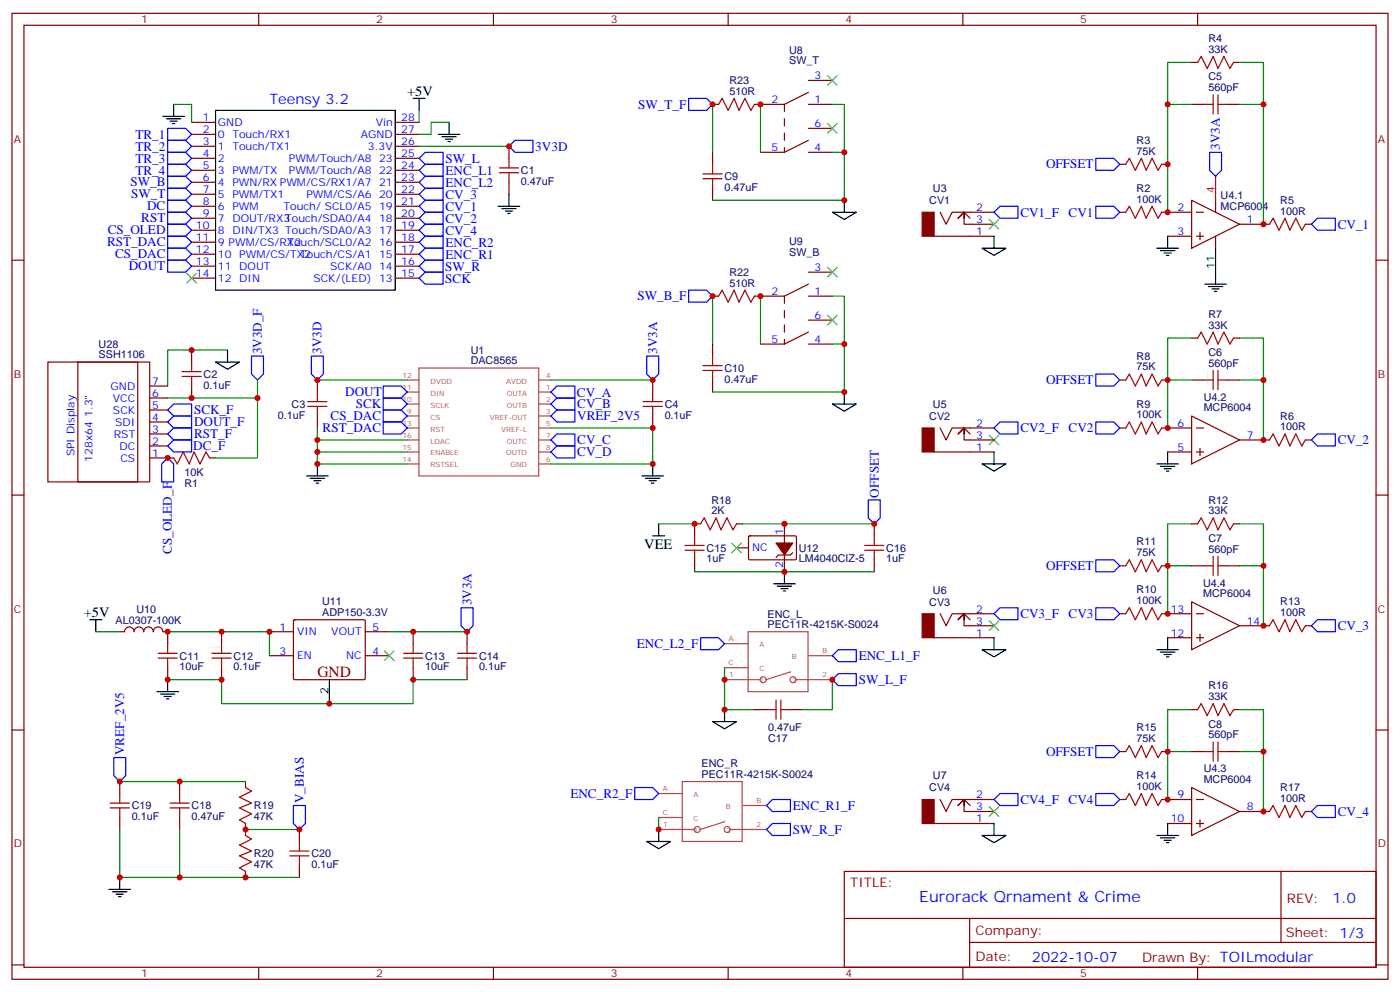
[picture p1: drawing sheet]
<svg xmlns="http://www.w3.org/2000/svg" width="412mm" height="292mm" viewBox="0 0 412 292" stroke-linecap="round" stroke-linejoin="round" font-family="sans-serif">
<g fill="none" stroke="#870000" stroke-width=".35">
<path d="M3.5 3.9h405.4v284.4h-405.4zM7.1 7.4h398.2v277.3h-398.2zM76.2 3.9v3.5M145.3 3.9v3.5M214.5 3.9v3.5M283.6 3.9v3.5M351 18.4h1.8M352.8 3.9v3.5M363.4 18.4h1.7M56.4 36h7.1M56.4 39.5h7.1M116.4 36h7.1"/>
<path d="M116.4 39.5h7.1M209.9 30.7h1.8M238.1 27.2l-7 3.5h-8.9M238.1 30.7h7.1M238.1 23.7h7.1M238.1 37.8h7.1M351 30.7h3.5M361.6 30.7h3.5M56.4 43.1h7.1M56.4 46.6h7.1M56.4 50.1h7.1M56.4 53.7h7.1"/>
<path d="M56.4 57.2h7.1M116.4 43.1h7.1M116.4 46.6h7.1M116.4 50.1h7.1M116.4 53.7h7.1M116.4 57.2h7.1M149.9 43.1v3.5M149.9 53.7v3.5M209.9 44.8v3.6M209.9 55.4v3.5M238.1 41.3l-7 3.5h-7.1M238.1 44.8h7.1"/>
<path d="M329.8 48.4h1.8M342.2 48.4h1.8M351 58.9l14.1 7.1-14.1 7.1zM358.1 58.9v3.6M3.5 76.6h3.6M56.4 60.7h7.1M56.4 64.2h7.1M56.4 67.8h7.1M56.4 71.3h7.1M56.4 74.8h7.1M56.4 78.4h7.1M116.4 60.7h7.1"/>
<path d="M116.4 64.2h7.1M116.4 67.8h7.1M116.4 71.3h7.1M116.4 74.8h7.1M116.4 78.4h7.1M275.2 69.5h17.6M276.9 62.5l1.8 3.5 1.8-3.5h12.3M285.8 64.2l-1.8-1.7-1.8 1.7 1.8-1.7v3.5h8.8M329.8 62.5h1.8M342.2 62.5h8.8M344 69.5h7M352.4 69.5h2.1"/>
<path d="M352.4 62.5h2.1M353.5 68.5v2.1M358.1 69.5v3.6M365.1 66h8.8M384.5 66h1.8M405.3 76.6h3.6M56.4 81.9h7.1M116.4 81.9h7.1M209.9 87.2h1.8M238.1 83.6l-7 3.6h-8.9M238.1 87.2h7.1M238.1 80.1h7.1"/>
<path d="M238.1 94.2h7.1M238.1 97.8l-7 3.5h-7.1M351 99.5h1.8M363.4 99.5h1.7M14.1 106.6h30v35.3h-30zM22.9 106.6h17.7v35.3h-17.7zM44.1 117.2h5.3M44.1 113.6h5.3M56.4 103v3.6M56.4 113.6v3.6M93.5 111.9v3.5M192.3 111.9v3.5"/>
<path d="M209.9 101.3v3.5M209.9 111.9v3.5M238.1 101.3h7.1M329.8 111.9h1.8M342.2 111.9h1.8M351 111.9h3.5M361.6 111.9h3.5M44.1 134.8h7.1M44.1 131.3h5.3M44.1 127.7h5.3M44.1 124.2h5.3M44.1 120.7h5.3"/>
<path d="M61.7 134.8h1.8M93.5 122.4v3.6M192.3 122.4v3.6M275.2 133h17.6M276.9 126l1.8 3.5 1.8-3.5h12.3M285.8 127.7l-1.8-1.7-1.8 1.7 1.8-1.7v3.5h8.8M329.8 126h1.8M342.2 126h8.8M344 133h7M351 122.4l14.1 7.1-14.1 7.1zM352.4 126h2.1M352.4 133h2.1"/>
<path d="M353.5 132v2.1M365.1 129.5h8.8M384.5 129.5h1.8M3.5 145.7h3.6M206.4 154.2h-1.8v3.5M217 154.2h1.7M220.5 157.9l.3-.2 13.6 .1 .2 .3-.1 6.5-.3 .2-13.5-.1-.2-.3zM231.1 154.2v14.1M257.5 154.2v3.5M351 154.2h1.8M363.4 154.2h1.7M405.3 145.7h3.6"/>
<path d="M204.6 164.8v3.5M217 161.3h3.5M233.5 162.7l-.7 .7h-3.5l-.7 .7M257.5 164.8v3.5M329.8 166.5h1.8M342.2 166.5h1.8M351 177.1l14.1 7.1-14.1 7zM351 166.5h3.5M361.6 166.5h3.5M35.3 185.9h1.4a1.41 1.41 0 0 1 1.4-1.4 1.41 1.41 0 0 1 1.4 1.5 1.41 1.41 0 0 1 1.4-1.5 1.41 1.41 0 0 1 1.4 1.5 1.41 1.41 0 0 1 1.4-1.5 1.41 1.41 0 0 1 1.5 1.5 1.41 1.41 0 0 1 1.4-1.5 1.41 1.41 0 0 1 1.4 1.5l1.4-.1v3.6M49.4 196.5v3.6M65.3 185.9v3.6"/>
<path d="M65.3 196.5v3.6M79.4 185.9h7M79.4 193h7M86.5 182.6l.3-.2 20.6 .1 .2 .3-.1 17.1-.3 .2-20.6-.1-.2-.3zM107.6 185.9h7.1M107.6 193h7.1M121.7 185.9v3.6M121.7 196.5v3.6M137.6 185.9v3.6M137.6 196.5v3.6M275.2 187.7h17.6M276.9 180.7l1.8 3.5 1.8-3.5h12.3"/>
<path d="M285.8 182.4l-1.8-1.7-1.8 1.7 1.8-1.7v3.5h8.8M329.8 180.7h1.8M342.2 180.7h8.8M344 187.7h7M352.4 180.7h2.1M352.4 187.7h2.1M353.5 186.7v2.1M365.1 184.2h8.8M384.5 184.2h1.8M3.5 214.9h3.6M222.2 208.9h3.6M232.8 208.9h3.6"/>
<path d="M351 208.9h1.8M363.4 208.9h1.7M405.3 214.9h3.6M35.3 230v3.6M52.9 230v3.6M72.3 230v1.8M276.9 235.3l1.8 3.6 1.8-3.6h12.3M285.8 237.1l-1.8-1.8-1.8 1.8 1.8-1.8v3.6h8.8M329.8 235.3h1.8M329.8 221.2h1.8M342.2 235.3h8.8M342.2 221.2h1.8"/>
<path d="M351 231.8l14.1 7.1-14.1 7zM351 221.2h3.5M352.4 235.3h2.1M361.6 221.2h3.5M365.1 238.9h8.8M384.5 238.9h1.8M35.3 240.6v3.6M52.9 240.6v3.6M72.3 242.4v3.5M72.3 256.5v1.8M88.2 244.2v3.5M88.2 254.7v3.6"/>
<path d="M248.7 256.5h156.6v28.2h-156.6zM275.2 242.4h17.6M344 242.4h7M352.4 242.4h2.1M353.5 241.3v2.2M377.3 256.5v20.9M248.7 270.4h156.5M285.6 277.4h119.6M285.6 270.4v14.1M3.5 284h3.6M76.2 284.7v3.6M145.3 284.7v3.6"/>
<path d="M214.5 284.7v3.6M283.6 284.7v3.6M352.8 284.7v3.6M405.3 284h3.6"/>
</g>
<g fill="none" stroke="#000" stroke-width=".35">
<path d="M48 34.3h6.3M49 35h4.3M50.1 35.7h2.1M50.8 36.4h.7M51.2 30.7v3.6M63.5 32.5h52.9v52.9h-52.9zM121.7 29h3.5M123.5 29v3.5M129.1 39.5h6.4M132.3 36v3.5M130.2 40.3h4.2M131.2 41h2.1"/>
<path d="M131.9 41.7h.7M149.9 57.2v3.5M248.7 58.9v3.6M146.8 60.7h6.3M147.8 61.4h4.2M148.9 62.1h2.1M149.6 62.8h.7M245.2 62.5h7l-3.5 2.1zM284 62.5v1.7M289.3 73.1h7l-3.5 2.1zM292.8 69.5v3.6M340.8 73.1h6.3"/>
<path d="M341.8 73.8h4.3M342.9 74.5h2.1M343.6 75.2h.7M344 69.5v3.6M358.1 73.1v10.5M354.9 83.6h6.3M356 84.3h4.2M357 85.1h2.1M357.7 85.8h.7M63.5 106.6h7.1l-3.6 2.1zM67 103v3.6M245.2 118.9h7l-3.5 2.1z"/>
<path d="M248.7 115.4v3.5M93.5 136.6v3.5M192.3 136.6v3.5M284 126v1.7M289.3 136.6h7l-3.5 2.1zM292.8 133v3.6M340.8 136.6h6.3M341.8 137.3h4.3M342.9 138h2.1M343.6 138.7h.7M344 133v3.6M90.3 140.1h6.4"/>
<path d="M91.4 140.8h4.2M92.4 141.5h2.1M93.1 142.2h.7M189.1 140.1h6.3M190.1 140.8h4.3M191.2 141.5h2.1M191.9 142.2h.7M192.3 157.7h3.5M194 154.2v3.5M227.9 171.8h6.3M229 172.5h4.2M230 173.2h2.1"/>
<path d="M230.7 174h.7M231.1 168.3v3.5M26.5 182.4h3.5M28.2 182.4v3.5M284 180.7v1.7M289.3 191.2h7l-3.5 2.2zM292.8 187.7v3.5M340.8 191.2h6.3M341.8 191.9h4.3M342.9 192.7h2.1M343.6 193.4h.7M344 187.7v3.5"/>
<path d="M46.2 203.6h6.4M47.3 204.3h4.2M48.3 205h2.1M49 205.7h.7M49.4 200.1v3.5M97 200.1v7M209.9 212.4h7.1l-3.6 2.1zM213.4 208.9v3.5M284 235.3v1.8M35.3 258.3v3.5M190.5 247.7h7.1l-3.6 2.1zM194 244.2v3.5"/>
<path d="M289.3 245.9h7l-3.5 2.1zM292.8 242.4v3.5M340.8 245.9h6.3M341.8 246.6h4.3M342.9 247.3h2.1M343.6 248h.7M344 242.4v3.5M32.1 261.8h6.4M33.2 262.5h4.2M34.2 263.2h2.1M34.9 263.9h.7"/>
</g>
<g fill="none" stroke="#00f" stroke-width=".35">
<path d="M49.4 37.8h5.3l1.7 1.7-1.7 1.8h-5.3zM202.8 29h5.3l1.8 1.7-1.8 1.8h-5.3zM49.4 41.3h5.3l1.7 1.8-1.7 1.7h-5.3zM49.4 44.8h5.3l1.7 1.8-1.7 1.8h-5.3zM49.4 48.4h5.3l1.7 1.7-1.7 1.8h-5.3zM49.4 51.9h5.3l1.7 1.8-1.7 1.7h-5.3zM49.4 55.4h5.3l1.7 1.8-1.7 1.7h-5.3zM49.4 58.9h5.3l1.7 1.8-1.7 1.8h-5.3zM123.5 46.6l1.7-1.8h5.3v3.6h-5.3zM123.5 50.1l1.7-1.7h5.3v3.5h-5.3zM123.5 53.7l1.7-1.8h5.3v3.5h-5.3zM123.5 57.2l1.7-1.8h5.3v3.5h-5.3z"/>
<path d="M151.7 41.3h5.3v3.5h-5.3l-1.8-1.7zM322.8 46.6h5.3l1.7 1.8-1.7 1.7h-5.3zM356.3 44.8h3.5v5.3l-1.7 1.8-1.8-1.8zM49.4 62.5h5.3l1.7 1.7-1.7 1.8h-5.3zM49.4 66h5.3l1.7 1.8-1.7 1.7h-5.3zM49.4 69.5h5.3l1.7 1.8-1.7 1.8h-5.3zM49.4 73.1h5.3l1.7 1.7-1.7 1.8h-5.3zM49.4 76.6h5.3l1.7 1.8-1.7 1.7h-5.3zM123.5 60.7l1.7-1.8h5.3v3.6h-5.3zM123.5 64.2l1.7-1.7h5.3v3.5h-5.3zM123.5 67.8l1.7-1.8h5.3v3.5h-5.3zM123.5 74.8l1.7-1.7h5.3v3.5h-5.3z"/>
<path d="M123.5 71.3l1.7-1.8h5.3v3.6h-5.3zM123.5 78.4l1.7-1.8h5.3v3.5h-5.3zM294.6 60.7h5.3v3.5h-5.3l-1.8-1.7zM322.8 60.7h5.3l1.7 1.8-1.7 1.7h-5.3zM386.3 66l1.8-1.8h5.2v3.6h-5.2zM123.5 81.9l1.7-1.8h5.3v3.5h-5.3zM202.8 85.4h5.3l1.8 1.8-1.8 1.7h-5.3zM74.1 104.8h3.5v5.3l-1.8 1.8-1.7-1.8zM91.7 104.8h3.5v5.3l-1.7 1.8-1.8-1.8zM112.9 113.6h5.3l1.7 1.8-1.7 1.8h-5.3zM112.9 117.2h5.3l1.7 1.7-1.7 1.8h-5.3zM162.3 115.4l1.7-1.8h5.3v3.6h-5.3z"/>
<path d="M162.3 118.9l1.7-1.7h5.3v3.5h-5.3zM190.5 104.8h3.5v5.3l-1.7 1.8-1.8-1.8zM322.8 110.1h5.3l1.7 1.8-1.7 1.7h-5.3zM49.4 120.7l1.8-1.8h5.2v3.5h-5.2zM49.4 124.2l1.8-1.8h5.2v3.6h-5.2zM49.4 134.8l1.8 1.8v5.3h-3.6v-5.3zM51.2 129.5h5.2v3.5h-5.2l-1.8-1.7zM51.2 126h5.2v3.5h-5.2l-1.8-1.8zM112.9 120.7h5.3l1.7 1.7-1.7 1.8h-5.3zM112.9 124.2h5.3l1.7 1.8-1.7 1.7h-5.3zM162.3 122.4l1.7-1.7h5.3v3.5h-5.3zM162.3 129.5l1.7-1.8h5.3v3.6h-5.3z"/>
<path d="M162.3 133l1.7-1.7h5.3v3.5h-5.3zM292.8 126l1.8-1.8h5.3v3.5h-5.3zM322.8 124.2h5.3l1.7 1.8-1.7 1.7h-5.3zM386.3 129.5l1.8-1.8h5.2v3.6h-5.2zM255.8 147.1h3.5v5.3l-1.8 1.8-1.7-1.8zM135.8 178.9h3.5v5.3l-1.7 1.7-1.8-1.7zM322.8 164.8h5.3l1.7 1.7-1.7 1.8h-5.3zM322.8 178.9h5.3l1.7 1.8-1.7 1.7h-5.3zM206.4 187.7h5.3l1.7 1.8-1.7 1.7h-5.3zM245.2 193l1.7-1.8h5.3v3.6h-5.3zM292.8 180.7l1.8-1.8h5.3v3.5h-5.3zM386.3 184.2l1.8-1.8h5.2v3.5h-5.2z"/>
<path d="M245.2 200.1l1.7-1.8h5.3v3.5h-5.3zM322.8 219.5h5.3l1.7 1.7-1.7 1.8h-5.3zM33.5 223h3.5v5.3l-1.7 1.7-1.8-1.7zM86.4 237.1h3.6v5.3l-1.8 1.8-1.8-1.8zM187 231.8h5.3l1.7 1.8-1.7 1.7h-5.3zM225.8 237.1l1.7-1.8h5.3v3.6h-5.3zM292.8 235.3l1.8-1.7h5.3v3.5h-5.3zM322.8 233.6h5.3l1.7 1.7-1.7 1.8h-5.3zM386.3 238.9l1.8-1.8h5.2v3.5h-5.2zM225.8 244.2l1.7-1.8h5.3v3.5h-5.3z"/>
</g>
<g fill="none" stroke="#a10000" stroke-width=".35">
<path d="M352.8 18.4l1-1.8 1.8 3.5 1.8-3.5 1.4 3.5 1.7-3.5 1.8 3.5 1.1-1.7M211.7 30.7l1-1.7 1.8 3.5 1.8-3.5 1.4 3.5 1.7-3.5 1.8 3.5 1-1.8M354.5 30.7h2.9M357.4 27.9v5.6M358.8 30.7h2.8M358.8 27.9v5.6M147.1 49.4h5.7M147.1 50.8h5.7M149.9 46.6v2.8M149.9 50.8v2.9M207.1 51.2h5.6M207.1 52.6h5.6"/>
<path d="M209.9 48.4v2.8M209.9 52.6v2.8M331.6 48.4l1.1-1.8 1.7 3.5 1.8-3.5 1.4 3.5 1.8-3.5 1.7 3.5 1.1-1.7M331.6 62.5l1.1-1.8 1.7 3.5 1.8-3.5 1.4 3.5 1.8-3.5 1.7 3.5 1.1-1.7M373.9 66l1.1-1.8 1.8 3.6 1.7-3.6 1.4 3.6 1.8-3.6 1.8 3.6 1-1.8M211.7 87.2l1-1.8 1.8 3.5 1.8-3.5 1.4 3.5 1.7-3.5 1.8 3.5 1-1.7M352.8 99.5l1-1.7 1.8 3.5 1.8-3.5 1.4 3.5 1.7-3.5 1.8 3.5 1.1-1.8M53.6 110.8h5.7M53.6 109.4h5.7M56.4 106.6v2.8M56.4 110.8v2.8M90.7 119.6h5.6"/>
<path d="M90.7 118.2h5.6M93.5 115.4v2.8M93.5 119.6v2.8M189.4 119.6h5.7M189.4 118.2h5.7M192.3 115.4v2.8M192.3 119.6v2.8M207.1 107.6h5.6M207.1 109h5.6M209.9 104.8v2.8M209.9 109v2.9M331.6 111.9l1.1-1.8 1.7 3.5 1.8-3.5 1.4 3.5 1.8-3.5 1.7 3.5 1.1-1.7"/>
<path d="M354.5 111.9h2.9M357.4 109v5.7M358.8 109v5.7M358.8 111.9h2.8M51.2 134.8l1 1.8 1.8-3.6 1.7 3.6 1.4-3.6 1.8 3.6 1.8-3.6 1 1.8M331.6 126l1.1-1.8 1.7 3.5 1.8-3.5 1.4 3.5 1.8-3.5 1.7 3.5 1.1-1.7M373.9 129.5l1.1-1.8 1.8 3.6 1.7-3.6 1.4 3.6 1.8-3.6 1.8 3.6 1-1.8M204.6 157.7v2.8M206.4 154.2l1-1.8 1.8 3.6 1.8-3.6 1.4 3.6 1.7-3.6 1.8 3.6 1.1-1.8M257.5 157.7v2.8M352.8 154.2l1-1.8 1.8 3.6 1.8-3.6 1.4 3.6 1.7-3.6 1.8 3.6 1.1-1.8M201.8 160.5h5.6"/>
<path d="M201.8 162h5.6M204.6 162v2.8M254.7 160.5h5.6M254.7 162h5.6M257.5 162v2.8M331.6 166.5l1.1-1.7 1.7 3.5 1.8-3.5 1.4 3.5 1.8-3.5 1.7 3.5 1.1-1.8M354.5 166.5h2.9M357.4 163.7v5.7M358.8 163.7v5.7M358.8 166.5h2.8M46.6 192.3h5.6M46.6 193.7h5.6"/>
<path d="M49.4 189.5v2.8M49.4 193.7v2.8M62.4 192.3h5.7M62.4 193.7h5.7M65.3 189.5v2.8M65.3 193.7v2.8M118.9 192.3h5.6M118.9 193.7h5.6M121.7 189.5v2.8M121.7 193.7v2.8M134.8 192.3h5.6M134.8 193.7h5.6"/>
<path d="M137.6 189.5v2.8M137.6 193.7v2.8M331.6 180.7l1.1-1.8 1.7 3.5 1.8-3.5 1.4 3.5 1.8-3.5 1.7 3.5 1.1-1.7M373.9 184.2l1.1-1.8 1.8 3.5 1.7-3.5 1.4 3.5 1.8-3.5 1.8 3.5 1-1.7M225.8 208.9h2.8M228.6 206.1v5.6M230 206.1v5.6M230 208.9h2.8M352.8 208.9l1-1.8 1.8 3.5 1.8-3.5 1.4 3.5 1.7-3.5 1.8 3.5 1.1-1.7M357.4 218.4v5.6M358.8 218.4v5.6M32.5 236.4h5.6"/>
<path d="M32.5 237.8h5.6M35.3 233.6v2.8M35.3 237.8v2.8M50.1 236.4h5.6M50.1 237.8h5.6M52.9 233.6v2.8M52.9 237.8v2.8M72.3 231.8l1.8 1.1-3.5 1.7 3.5 1.8-3.5 1.4 3.5 1.8-3.5 1.7 1.7 1.1M331.6 235.3l1.1-1.7 1.7 3.5 1.8-3.5 1.4 3.5 1.8-3.5 1.7 3.5 1.1-1.8M331.6 221.2l1.1-1.7 1.7 3.5 1.8-3.5 1.4 3.5 1.8-3.5 1.7 3.5 1.1-1.8M354.5 221.2h2.9M358.8 221.2h2.8"/>
<path d="M373.9 238.9l1.1-1.8 1.8 3.5 1.7-3.5 1.4 3.5 1.8-3.5 1.8 3.5 1-1.7M72.3 245.9l1.8 1.1-3.5 1.7 3.5 1.8-3.5 1.4 3.5 1.8-3.5 1.7 1.7 1.1M85.4 251.9h5.6M85.4 250.5h5.6M88.2 247.7v2.8M88.2 251.9v2.8"/>
</g>
<g fill="none" stroke="#008700" stroke-width=".35">
<path d="M351 18.4h-7v44.1M365.1 18.4h7.1v47.6M51.2 30.7h5.2v5.3M123.5 32.5v3.5M132.3 36h-5.3v3.5h-3.5M209.9 30.7v14.1M224 30.7v14.1M245.2 30.7h3.5v28.2h-38.8M344 30.7h7M365.1 30.7h7.1M123.5 43.1h26.4M245.2 44.8h3.5"/>
<path d="M209.9 87.2v14.1M224 87.2v14.1M245.2 87.2h3.5v28.2h-38.8M351 99.5h-7v26.5M365.1 99.5h7.1v30M49.4 117.2h26.4M67 103h-17.6v10.6M75.8 111.9v22.9h-12.3M93.5 111.9h26.4M162.3 111.9h30M245.2 101.3h3.5M344 111.9h7"/>
<path d="M365.1 111.9h7.1M93.5 126v10.6h26.4M93.5 133h26.4M93.5 129.5h26.4M162.3 126h30v10.6h-30M194 154.2h10.6M218.7 154.2h38.8M351 154.2h-7v26.5M365.1 154.2h7.1v30M204.6 168.3h52.9M344 166.5h7M365.1 166.5h7.1"/>
<path d="M28.2 185.9h7.1M49.4 185.9h30v7.1M114.7 185.9h22.9M213.4 196.5v12.4h8.8M49.4 200.1h15.9v7h56.4v-7h15.9M245.2 200.1v8.8h-8.8M351 208.9h-7v26.4M365.1 208.9h7.1v30M35.3 230h37M344 221.2h7M365.1 221.2h7.1M35.3 244.2v14.1h52.9"/>
<path d="M52.9 244.2v14.1M72.3 244.2h15.9M194 240.6v3.6"/>
</g>
<g fill="none" stroke="#a64a4a" stroke-width=".35">
<path d="M119.9 111.9h3.5M119.9 115.4h3.5M119.9 118.9h3.5M123.4 108.3h35.3v31.8h-35.3zM158.8 111.9h3.5M158.8 115.4h3.5M158.8 118.9h3.5M119.9 122.4h3.5M119.9 126h3.5M119.9 129.5h3.5M119.9 133h3.5M119.9 136.6h3.5"/>
<path d="M158.8 122.4h3.5M158.8 126h3.5M158.8 129.5h3.5M158.8 133h3.5M158.8 136.6h3.5M213.4 189.5h7M213.4 196.5h7M220.4 185.9h17.6v17.7h-17.6zM232.9 197.8l-7.2 2.3M238.2 193h7M213.4 200.1h10.5M234.5 200.1h3.5"/>
<path d="M238.2 200.1h7M194 233.6h7M201 230h17.6v17.7h-17.6zM218.8 237.1h7M194 244.2h10.5M194 240.6h7M213.5 241.9l-7.2 2.3a.88 .88 0 0 0-1.3-.9 .88 .88 0 0 0-.2 1.5 .88 .88 0 0 0 1.4-.3l.1-.3M218.6 244.2h-3.5a.88 .88 0 0 0-1.2-.9 .88 .88 0 0 0-.3 1.5 .88 .88 0 0 0 1.4-.3l.1-.3M218.8 244.2h7"/>
<circle cx="224.8" cy="200.1" r=".88"/>
<circle cx="233.6" cy="200.1" r=".88"/>
</g>
<g fill="#870000" stroke="#870000" stroke-width=".35">
<path d="M271.6 62.5h3.6v7h-3.6z"/>
<path d="M271.6 126h3.6v7h-3.6z"/>
<path d="M271.6 180.7h3.6v7h-3.6z"/>
<path d="M271.6 235.3h3.6v7.1h-3.6z"/>
<path d="M228.6 159.8h4.9l-2.4 3.6z"/>
</g>
<path d="M358.1 51.9v7" fill="none" stroke="#f00" stroke-width=".35"/>
<g fill="none" stroke="#3c3" stroke-width=".35">
<path d="M243.8 36.4l2.8 2.8M243.8 22.3l2.8 2.8M246.6 36.4l-2.8 2.8M246.6 22.3l-2.8 2.8M243.8 78.7l2.8 2.8M246.6 78.7l-2.8 2.8M291.4 64.6l2.8 2.8M294.2 64.6l-2.8 2.8M55 80.5l2.9 2.8M57.9 80.5l-2.9 2.8M243.8 92.8l2.8 2.8M246.6 92.8l-2.8 2.8"/>
<path d="M291.4 128.1l2.8 2.8M294.2 128.1l-2.8 2.8M215.5 159.8l2.9 2.9M218.4 159.8l-2.9 2.9M113.2 191.6l2.9 2.8M116.1 191.6l-2.9 2.8M291.4 182.8l2.8 2.8M294.2 182.8l-2.8 2.8M291.4 237.5l2.8 2.8M294.2 237.5l-2.8 2.8"/>
</g>
<path d="M231.1 30.7v14.1M231.1 87.2v14.1" fill="none" stroke="#870000" stroke-width=".35" stroke-dasharray="2.1 2.1"/>
<g fill="#c00">
<circle cx="149.9" cy="43.1" r=".88"/>
<circle cx="93.5" cy="133" r=".88"/>
<circle cx="93.5" cy="129.5" r=".88"/>
<circle cx="93.5" cy="136.6" r=".88"/>
<circle cx="192.3" cy="126" r=".88"/>
<circle cx="192.3" cy="136.6" r=".88"/>
<circle cx="344" cy="62.5" r=".88"/>
<circle cx="344" cy="30.7" r=".88"/>
<circle cx="372.2" cy="30.7" r=".88"/>
<circle cx="372.2" cy="66" r=".88"/>
<circle cx="372.2" cy="129.5" r=".88"/>
<circle cx="344" cy="126" r=".88"/>
<circle cx="344" cy="111.9" r=".88"/>
<circle cx="372.2" cy="111.9" r=".88"/>
<circle cx="344" cy="48.4" r=".88"/>
<circle cx="372.2" cy="166.5" r=".88"/>
<circle cx="344" cy="166.5" r=".88"/>
<circle cx="372.2" cy="221.2" r=".88"/>
<circle cx="344" cy="221.2" r=".88"/>
<circle cx="344" cy="180.7" r=".88"/>
<circle cx="372.2" cy="184.2" r=".88"/>
<circle cx="344" cy="235.3" r=".88"/>
<circle cx="372.2" cy="238.9" r=".88"/>
<circle cx="248.7" cy="44.8" r=".88"/>
<circle cx="248.7" cy="101.3" r=".88"/>
<circle cx="49.4" cy="185.9" r=".88"/>
<circle cx="65.3" cy="185.9" r=".88"/>
<circle cx="79.4" cy="185.9" r=".88"/>
<circle cx="137.6" cy="185.9" r=".88"/>
<circle cx="121.7" cy="185.9" r=".88"/>
<circle cx="121.7" cy="200.1" r=".88"/>
<circle cx="49.4" cy="200.1" r=".88"/>
<circle cx="65.3" cy="200.1" r=".88"/>
<circle cx="231.1" cy="154.2" r=".88"/>
<circle cx="204.6" cy="154.2" r=".88"/>
<circle cx="231.1" cy="168.3" r=".88"/>
<circle cx="257.5" cy="154.2" r=".88"/>
<circle cx="245.2" cy="200.1" r=".88"/>
<circle cx="72.3" cy="244.2" r=".88"/>
<circle cx="72.3" cy="258.3" r=".88"/>
<circle cx="52.9" cy="258.3" r=".88"/>
<circle cx="52.9" cy="230" r=".88"/>
<circle cx="35.3" cy="258.3" r=".88"/>
<circle cx="35.3" cy="230" r=".88"/>
<circle cx="97" cy="207.1" r=".88"/>
<circle cx="213.4" cy="200.1" r=".88"/>
<circle cx="49.4" cy="134.8" r=".88"/>
<circle cx="56.4" cy="103" r=".88"/>
<circle cx="56.4" cy="117.2" r=".88"/>
<circle cx="75.8" cy="117.2" r=".88"/>
<circle cx="93.5" cy="111.9" r=".88"/>
<circle cx="194" cy="244.2" r=".88"/>
<circle cx="213.4" cy="208.9" r=".88"/>
<circle cx="248.7" cy="115.4" r=".88"/>
<circle cx="248.7" cy="58.9" r=".88"/>
<circle cx="192.3" cy="111.9" r=".88"/>
<circle cx="88.2" cy="244.2" r=".88"/>
<circle cx="209.9" cy="87.2" r=".88"/>
<circle cx="224" cy="87.2" r=".88"/>
<circle cx="209.9" cy="30.7" r=".88"/>
<circle cx="224" cy="30.7" r=".88"/>
</g>
<text font-size="4.6" fill="#800" x="93.5" y="199.4">GND</text>
<text font-size="4.6" fill="#00f" x="270.8" y="265.5">Eurorack Qrnament &amp; Crime</text>
<g font-size="4.2">
<text x="119.9" y="28.3">+5V</text>
<text x="189.8" y="161.6">VEE</text>
<text x="24.7" y="181.7">+5V</text>
</g>
<g font-size="4.2" fill="#00f">
<text x="79.4" y="30.7">Teensy 3.2</text>
<text x="392.5" y="265.8">1.0</text>
<text x="304" y="283.1">2022-10-07</text>
</g>
<g font-size="3.9" fill="#00f">
<text x="188" y="32">SW_T_F</text>
<text x="39.9" y="40.8">TR_1</text>
<text x="39.9" y="44.3">TR_2</text>
<text x="39.9" y="47.9">TR_3</text>
<text x="131.2" y="47.9">SW_L</text>
<text x="157.7" y="44.3">3V3D</text>
<text x="359.3" y="44.1" transform="rotate(-90 359.3 44.1)">3V3A</text>
<text x="39.9" y="51.4">TR_4</text>
<text x="131.2" y="51.4">ENC_L1</text>
<text x="308.2" y="49.6">OFFSET</text>
<text x="38.4" y="54.9">SW_B</text>
<text x="38.6" y="58.4">SW_T</text>
<text x="131.2" y="55">ENC_L2</text>
<text x="131.2" y="58.5">CV_3</text>
<text x="41.6" y="65.5">RST</text>
<text x="43.3" y="61.9">DC</text>
<text x="131.2" y="62">CV_1</text>
<text x="131.2" y="65.5">CV_2</text>
<text x="300.6" y="63.8">CV1_F</text>
<text x="314.8" y="63.7">CV1</text>
<text x="31.7" y="69">CS_OLED</text>
<text x="131.2" y="69">CV_4</text>
<text x="394.1" y="67.3">CV_1</text>
<text x="31.5" y="72.5">RST_DAC</text>
<text x="33.9" y="76.1">CS_DAC</text>
<text x="131.2" y="76.1">ENC_R1</text>
<text x="131.2" y="72.6">ENC_R2</text>
<text x="37.9" y="79.6">DOUT</text>
<text x="131.1" y="79.7">SW_R</text>
<text x="131.2" y="83.2">SCK</text>
<text x="187.8" y="88.4">SW_B_F</text>
<text x="77.1" y="104.3" transform="rotate(-90 77.1 104.3)">3V3D_F</text>
<text x="94.7" y="104.1" transform="rotate(-90 94.7 104.1)">3V3D</text>
<text x="193.6" y="104.2" transform="rotate(-90 193.6 104.2)">3V3A</text>
<text x="308.2" y="113.1">OFFSET</text>
<text x="101.7" y="116.7">DOUT</text>
<text x="169.9" y="116.7">CV_A</text>
<text x="57.1" y="122">SCK_F</text>
<text x="57.1" y="125.5">DOUT_F</text>
<text x="97.4" y="123.7">CS_DAC</text>
<text x="104.8" y="120.2">SCK</text>
<text x="170" y="120.2">CV_B</text>
<text x="170" y="123.8">VREF_2V5</text>
<text x="57.1" y="129">RST_F</text>
<text x="95" y="127.2">RST_DAC</text>
<text x="170" y="130.8">CV_C</text>
<text x="300.6" y="127.3">CV2_F</text>
<text x="314.8" y="127.2">CV2</text>
<text x="394.1" y="130.8">CV_2</text>
<text x="56.9" y="132.5">DC_F</text>
<text x="170" y="134.4">CV_D</text>
<text x="258.9" y="146.5" transform="rotate(-90 258.9 146.5)">OFFSET</text>
<text x="50.6" y="163" transform="rotate(-90 50.6 163)">CS_OLED_F</text>
<text x="308.2" y="167.8">OFFSET</text>
<text x="138.8" y="178.2" transform="rotate(-90 138.8 178.2)">3V3A</text>
<text x="300.6" y="182">CV3_F</text>
<text x="314.8" y="181.9">CV3</text>
<text x="394.1" y="185.4">CV_3</text>
<text x="187.6" y="190.7">ENC_L2_F</text>
<text x="252.9" y="194.3">ENC_L1_F</text>
<text x="252.9" y="201.4">SW_L_F</text>
<text x="36.6" y="222.3" transform="rotate(-90 36.6 222.3)">VREF_2V5</text>
<text x="308.2" y="222.5">OFFSET</text>
<text x="89.5" y="236.4" transform="rotate(-90 89.5 236.4)">V_BIAS</text>
<text x="168" y="234.8">ENC_R2_F</text>
<text x="233.5" y="238.4">ENC_R1_F</text>
<text x="300.6" y="236.7">CV4_F</text>
<text x="314.8" y="236.6">CV4</text>
<text x="233.5" y="245.5">SW_R_F</text>
<text x="394.1" y="240.1">CV_4</text>
</g>
<g font-size="3.9" fill="#800">
<text x="250.5" y="261.1">TITLE:</text>
<text x="379.1" y="265.8">REV:</text>
<text x="287.4" y="275.3">Company:</text>
<text x="378.7" y="275.9">Sheet: 1/3</text>
<text x="287.4" y="283">Date:</text>
<text x="336.4" y="283.1">Drawn By: TOILmodular</text>
</g>
<g font-size="3.2" fill="#800">
<text x="41.6" y="6.9">1</text>
<text x="110.8" y="6.9">2</text>
<text x="179.9" y="6.9">3</text>
<text x="249.1" y="6.9">4</text>
<text x="318.2" y="6.9">5</text>
<text x="4.1" y="42">A</text>
<text x="405.9" y="42">A</text>
<text x="4.1" y="111.2">B</text>
<text x="405.9" y="111.2">B</text>
<text x="4.1" y="180.3">C</text>
<text x="405.9" y="180.3">C</text>
<text x="4.1" y="249.4">D</text>
<text x="405.9" y="249.4">D</text>
<text x="41.6" y="287.7">1</text>
<text x="110.8" y="287.7">2</text>
<text x="179.9" y="287.7">3</text>
<text x="249.1" y="287.7">4</text>
<text x="318.2" y="287.7">5</text>
</g>
<g font-size="3.2" fill="#000080">
<text x="232.5" y="15.8">U8</text>
<text x="356" y="15.6">33K</text>
<text x="356" y="12.4">R4</text>
<text x="232.5" y="19">SW_T</text>
<text x="356" y="23.7">C5</text>
<text x="214.9" y="27.9">510R</text>
<text x="214.9" y="24.7">R23</text>
<text x="356" y="26.8">560pF</text>
<text x="334.8" y="45.5">75K</text>
<text x="334.8" y="42.4">R3</text>
<text x="153.5" y="51.3">C1</text>
<text x="213.4" y="53">C9</text>
<text x="153.5" y="54.4">0.47uF</text>
<text x="213.4" y="56.2">0.47uF</text>
<text x="274.8" y="56.6">U3</text>
<text x="334.8" y="59.7">100K</text>
<text x="334.8" y="56.5">R2</text>
<text x="359.6" y="58.7">U4.1</text>
<text x="273.7" y="60.1">CV1</text>
<text x="359.6" y="61.8">MCP6004</text>
<text x="377.1" y="63.2">100R</text>
<text x="377.1" y="60">R5</text>
<text x="232.5" y="75.4">SW_B</text>
<text x="232.5" y="72.2">U9</text>
<text x="214.9" y="81.2">R22</text>
<text x="214.9" y="84.3">510R</text>
<text x="356" y="93.5">R7</text>
<text x="356" y="96.7">33K</text>
<text x="29.1" y="105.5">SSH1106</text>
<text x="29.1" y="102.3">U28</text>
<text x="138.7" y="107.3">DAC8565</text>
<text x="138.7" y="104.2">U1</text>
<text x="334.8" y="105.9">R8</text>
<text x="356" y="108">560pF</text>
<text x="356" y="104.8">C6</text>
<text x="60" y="111.2">C2</text>
<text x="213.4" y="112.6">0.47uF</text>
<text x="213.4" y="109.5">C10</text>
<text x="334.8" y="109">75K</text>
<text x="60" y="114.4">0.1uF</text>
<text x="334.8" y="120">R9</text>
<text x="354.6" y="118">U4.2</text>
<text x="81.8" y="123.2">0.1uF</text>
<text x="85.9" y="120.1">C3</text>
<text x="195.8" y="123.2">0.1uF</text>
<text x="195.8" y="120.1">C4</text>
<text x="273.7" y="123.6">CV2</text>
<text x="274.8" y="120.1">U5</text>
<text x="334.8" y="123.2">100K</text>
<text x="354.6" y="121.1">MCP6004</text>
<text x="377.1" y="123.5">R6</text>
<text x="377.1" y="126.7">100R</text>
<text x="54.3" y="140.1">10K</text>
<text x="54.3" y="143.3">R1</text>
<text x="209.6" y="148.2">R18</text>
<text x="356" y="148.2">R12</text>
<text x="209.6" y="151.4">2K</text>
<text x="356" y="151.4">33K</text>
<text x="334.8" y="160.6">R11</text>
<text x="356" y="159.5">C7</text>
<text x="208.1" y="165.6">1uF</text>
<text x="208.1" y="162.4">C15</text>
<text x="235.3" y="165.5">LM4040CIZ-5</text>
<text x="235.3" y="162.4">U12</text>
<text x="261.1" y="165.6">1uF</text>
<text x="261.1" y="162.4">C16</text>
<text x="334.8" y="163.7">75K</text>
<text x="356" y="162.7">560pF</text>
<text x="354.4" y="172.7">U4.4</text>
<text x="94.9" y="178.1">U11</text>
<text x="273.7" y="178.3">CV3</text>
<text x="274.8" y="174.7">U6</text>
<text x="334.8" y="177.8">100K</text>
<text x="334.8" y="174.7">R10</text>
<text x="354.4" y="175.8">MCP6004</text>
<text x="377.1" y="178.2">R13</text>
<text x="34" y="183.6">AL0307-100K</text>
<text x="40.2" y="180.4">U10</text>
<text x="94.9" y="181.3">ADP150-3.3V</text>
<text x="226.1" y="184.9">PEC11R-4215K-S0024</text>
<text x="226.1" y="181.8">ENC_L</text>
<text x="377.1" y="181.4">100R</text>
<text x="52.9" y="197.3">10uF</text>
<text x="52.9" y="194.1">C11</text>
<text x="68.8" y="197.3">0.1uF</text>
<text x="68.8" y="194.1">C12</text>
<text x="125.2" y="197.3">10uF</text>
<text x="125.2" y="194.1">C13</text>
<text x="141.1" y="197.3">0.1uF</text>
<text x="141.1" y="194.1">C14</text>
<text x="356" y="202.9">R16</text>
<text x="356" y="206.1">33K</text>
<text x="226.3" y="215.2">0.47uF</text>
<text x="334.8" y="215.2">R15</text>
<text x="356" y="214.2">C8</text>
<text x="226.3" y="218.4">C17</text>
<text x="334.8" y="218.4">75K</text>
<text x="356" y="217.3">560pF</text>
<text x="206.7" y="225.9">ENC_R</text>
<text x="354.6" y="227.4">U4.3</text>
<text x="206.7" y="229">PEC11R-4215K-S0024</text>
<text x="273.7" y="232.9">CV4</text>
<text x="274.8" y="229.4">U7</text>
<text x="334.8" y="232.5">100K</text>
<text x="334.8" y="229.3">R14</text>
<text x="354.6" y="230.5">MCP6004</text>
<text x="377.1" y="232.9">R17</text>
<text x="38.8" y="238.2">C19</text>
<text x="56.4" y="238.2">C18</text>
<text x="74.8" y="238.2">R19</text>
<text x="377.1" y="236">100R</text>
<text x="38.8" y="241.4">0.1uF</text>
<text x="56.4" y="241.4">0.47uF</text>
<text x="74.8" y="241.4">47K</text>
<text x="74.8" y="255.5">47K</text>
<text x="74.8" y="252.3">R20</text>
<text x="91.7" y="255.5">0.1uF</text>
<text x="91.7" y="252.3">C20</text>
</g>
<g font-size="3.2" fill="#00f">
<text x="239.9" y="23.3">3</text>
<text x="59.7" y="35.7">1</text>
<text x="118.2" y="35.7">28</text>
<text x="227.3" y="30.4">2</text>
<text x="239.9" y="30.4">1</text>
<text x="59.7" y="39.2">2</text>
<text x="64.2" y="37.1">GND</text>
<text x="64.2" y="40.6">0</text>
<text x="68.5" y="40.6">Touch/RX1</text>
<text x="106.3" y="40.6">AGND</text>
<text x="110.7" y="37.1">Vin</text>
<text x="118.2" y="39.2">27</text>
<text x="239.9" y="37.4">6</text>
<text x="59.7" y="42.7">3</text>
<text x="59.7" y="46.2">4</text>
<text x="64.2" y="44.1">1</text>
<text x="64.2" y="47.7">2</text>
<text x="68.5" y="44.1">Touch/TX1</text>
<text x="85.1" y="47.7">PWM/Touch/A8</text>
<text x="108.4" y="44.1">3.3V</text>
<text x="111.7" y="47.7">23</text>
<text x="118.2" y="46.2">25</text>
<text x="118.2" y="42.7">26</text>
<text x="227.3" y="44.5">5</text>
<text x="239.9" y="44.5">4</text>
<text x="59.7" y="49.8">5</text>
<text x="59.7" y="53.3">6</text>
<text x="64.2" y="51.2">3</text>
<text x="68.5" y="51.2">PWM/TX</text>
<text x="85.1" y="51.2">PWM/Touch/A8</text>
<text x="111.7" y="51.2">22</text>
<text x="118.2" y="53.3">23</text>
<text x="118.2" y="49.8">24</text>
<text x="59.7" y="56.8">7</text>
<text x="64.2" y="54.7">4</text>
<text x="64.2" y="58.2">5</text>
<text x="68.5" y="54.7">PWN/RX PWM/CS/RX1/A7</text>
<text x="68.5" y="58.2">PWM/TX1</text>
<text x="90.3" y="58.2">PWM/CS/A6</text>
<text x="111.7" y="58.2">20</text>
<text x="111.7" y="54.7">21</text>
<text x="118.2" y="56.8">22</text>
<text x="59.7" y="60.4">8</text>
<text x="59.7" y="63.9">9</text>
<text x="64.2" y="61.8">6</text>
<text x="64.2" y="65.3">7</text>
<text x="68.5" y="61.8">PWM</text>
<text x="68.5" y="65.3">DOUT/RX3</text>
<text x="83.6" y="61.8">Touch/ SCL0/A5</text>
<text x="84" y="65.3">Touch/SDA0/A4</text>
<text x="111.7" y="61.8">19</text>
<text x="111.7" y="65.3">18</text>
<text x="118.2" y="63.9">20</text>
<text x="118.2" y="60.4">21</text>
<text x="287.5" y="62.1">2</text>
<text x="287.5" y="65.7">3</text>
<text x="346.9" y="62.1">2</text>
<text x="367.2" y="65.7">1</text>
<text x="57.7" y="67.4">10</text>
<text x="57.7" y="70.9">11</text>
<text x="64.2" y="68.8">8</text>
<text x="68.5" y="68.8">DIN/TX3 Touch/SDA0/A3</text>
<text x="111.7" y="68.8">17</text>
<text x="118.2" y="70.9">18</text>
<text x="118.2" y="67.4">19</text>
<text x="287.5" y="69.2">1</text>
<text x="346.9" y="69.2">3</text>
<text x="57.7" y="74.5">12</text>
<text x="57.7" y="78">13</text>
<text x="64.2" y="72.4">9 PWM/CS/RX2</text>
<text x="64.2" y="75.9">10</text>
<text x="70.5" y="75.9">PWM/CS/TX2</text>
<text x="84.7" y="72.4">Touch/SCL0/A2</text>
<text x="88.5" y="75.9">Touch/CS/A1</text>
<text x="111.7" y="72.4">16</text>
<text x="111.7" y="75.9">15</text>
<text x="118.2" y="78">16</text>
<text x="118.2" y="74.5">17</text>
<text x="57.7" y="81.5">14</text>
<text x="64.2" y="79.4">11</text>
<text x="64.2" y="82.9">12</text>
<text x="70.5" y="79.4">DOUT</text>
<text x="70.5" y="82.9">DIN</text>
<text x="92.3" y="82.9">SCK/(LED)</text>
<text x="97.2" y="79.4">SCK/A0</text>
<text x="111.7" y="79.4">14</text>
<text x="111.7" y="82.9">13</text>
<text x="118.2" y="81.5">15</text>
<text x="239.9" y="79.8">3</text>
<text x="227.3" y="86.8">2</text>
<text x="239.9" y="86.8">1</text>
<text x="239.9" y="93.9">6</text>
<text x="227.3" y="100.9">5</text>
<text x="239.9" y="100.9">4</text>
<text x="44.8" y="113.3">7</text>
<text x="32.6" y="114.7">GND</text>
<text x="33.3" y="118.2">VCC</text>
<text x="44.8" y="116.8">6</text>
<text x="33.3" y="121.7">SCK</text>
<text x="33.9" y="125.3">SDI</text>
<text x="44.8" y="123.9">4</text>
<text x="44.8" y="120.3">5</text>
<text x="287.5" y="125.6">2</text>
<text x="346.9" y="125.6">6</text>
<text x="33.5" y="128.8">RST</text>
<text x="44.8" y="130.9">2</text>
<text x="44.8" y="127.4">3</text>
<text x="287.5" y="129.2">3</text>
<text x="367.2" y="129.2">7</text>
<text x="22" y="134.4" transform="rotate(-90 22 134.4)">SPI Display</text>
<text x="27.3" y="135.9" transform="rotate(-90 27.3 135.9)">128x64 1.3&quot;</text>
<text x="35.2" y="132.3">DC</text>
<text x="35.5" y="135.9">CS</text>
<text x="44.8" y="134.4">1</text>
<text x="287.5" y="132.7">1</text>
<text x="346.9" y="132.7">5</text>
<text x="230.7" y="157.4" transform="rotate(-90 230.7 157.4)">1</text>
<text x="221.5" y="162.3">NC</text>
<text x="230.7" y="167.1" transform="rotate(-90 230.7 167.1)">2</text>
<text x="82.3" y="185.6">1</text>
<text x="109.7" y="185.6">5</text>
<text x="287.5" y="180.3">2</text>
<text x="287.5" y="183.8">3</text>
<text x="344.9" y="180.3">13</text>
<text x="367.2" y="183.8">14</text>
<text x="87.5" y="187">VIN</text>
<text x="97.6" y="187">VOUT</text>
<text x="287.5" y="187.4">1</text>
<text x="344.9" y="187.4">12</text>
<text x="82.3" y="192.7">3</text>
<text x="87.5" y="194.1">EN</text>
<text x="101.9" y="194.1">NC</text>
<text x="109.7" y="192.7">4</text>
<text x="287.5" y="235">2</text>
<text x="287.5" y="238.5">3</text>
<text x="346.9" y="235">9</text>
<text x="367.2" y="238.5">8</text>
<text x="287.5" y="242">1</text>
<text x="344.9" y="242">10</text>
</g>
<text font-size="3.2" fill="#f00" x="357.7" y="56.8" transform="rotate(-90 357.7 56.8)">4</text>
<g font-size="3.2">
<text x="357.7" y="79.2" transform="rotate(-90 357.7 79.2)">11</text>
<text x="96.7" y="204.2" transform="rotate(-90 96.7 204.2)">2</text>
</g>
<g font-size="2.1" fill="#a54b4b">
<text x="118.6" y="111.2">12</text>
<text x="126.8" y="112.9">DVDD</text>
<text x="149.1" y="112.9">AVDD</text>
<text x="160.8" y="111.2">4</text>
<text x="118.6" y="114.7">11</text>
<text x="118.6" y="118.2">10</text>
<text x="126.8" y="116.4">DIN</text>
<text x="126.8" y="120">SCLK</text>
<text x="149.3" y="120">OUTB</text>
<text x="149.3" y="116.4">OUTA</text>
<text x="160.8" y="118.2">2</text>
<text x="160.8" y="114.7">1</text>
<text x="118.6" y="125.3">13</text>
<text x="119.9" y="121.8">9</text>
<text x="126.8" y="123.5">CS</text>
<text x="144.3" y="123.5">VREF-OUT</text>
<text x="160.8" y="125.3">5</text>
<text x="160.8" y="121.8">3</text>
<text x="118.6" y="128.8">16</text>
<text x="126.8" y="127">RST</text>
<text x="126.8" y="130.5">LDAC</text>
<text x="147.7" y="127">VREF-L</text>
<text x="149.3" y="130.5">OUTC</text>
<text x="160.8" y="128.8">7</text>
<text x="118.6" y="132.3">15</text>
<text x="118.6" y="135.9">14</text>
<text x="126.8" y="134.1">ENABLE</text>
<text x="126.8" y="137.6">RSTSEL</text>
<text x="149.1" y="134.1">OUTD</text>
<text x="150.4" y="137.6">GND</text>
<text x="160.8" y="132.3">8</text>
<text x="160.8" y="135.9">6</text>
<text x="214.7" y="188.8">A</text>
<text x="223.7" y="190.5">A</text>
<text x="214.6" y="195.8">C</text>
<text x="223.7" y="197.6">C</text>
<text x="233.2" y="194">B</text>
<text x="242.3" y="192.3">B</text>
<text x="214.8" y="199.4">1</text>
<text x="223.7" y="201.1">1</text>
<text x="233.3" y="201.1">2</text>
<text x="242.3" y="199.4">2</text>
<text x="195.2" y="232.9">A</text>
<text x="195.2" y="239.9">C</text>
<text x="204.3" y="234.6">A</text>
<text x="213.8" y="238.1">B</text>
<text x="222.9" y="236.4">B</text>
<text x="195.4" y="243.5">1</text>
<text x="204.3" y="245.2">1</text>
<text x="204.3" y="241.7">C</text>
<text x="213.9" y="245.2">2</text>
<text x="222.9" y="243.5">2</text>
</g>
</svg>
